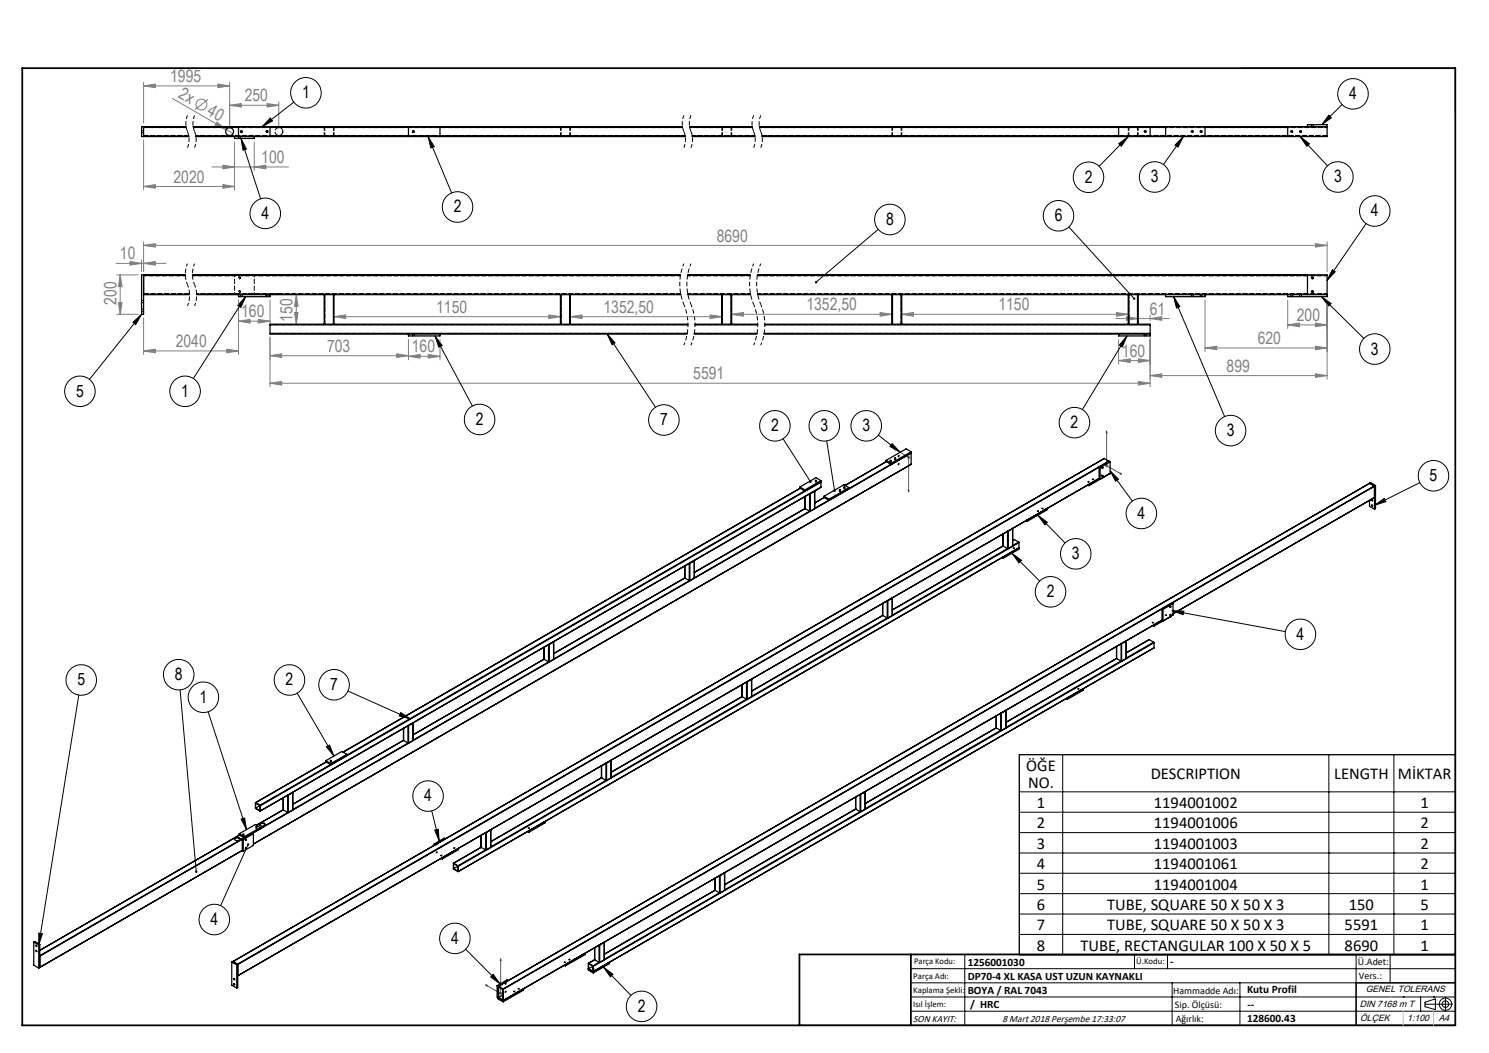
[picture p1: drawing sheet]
<svg xmlns="http://www.w3.org/2000/svg" width="420mm" height="297mm" viewBox="0 0 420 297" stroke-linecap="round" stroke-linejoin="round" font-family="sans-serif">
<g fill="none" stroke="#808080" stroke-width=".28">
<path d="M40.5 24.2l3.3-.5v1zM40.5 23.2v11.5M40.5 39.5v14.1M40.5 24.2h24.3M48.6 27.8l15.2 8.7M58.7 28l-3.7 2.9M61.2 34.5l2.6 2-3.1-1.2zM61.5 23.7l3.3 .5-3.3 .5zM63.8 36.5l1.9 1.2M64.8 23.2v12.9M64.8 29.7l3.3-.5v1zM64.8 29.7h13.8"/>
<path d="M75.4 29.2l3.2 .5-3.2 .5zM78.6 28.7v7.4M40.5 52.6l3.3-.5v1zM40.5 52.6h25.6M59.8 47.1h21.6M62.9 52.1l3.2 .5-3.2 .5zM62.9 46.6l3.2 .5-3.2 .5zM66.1 40.1v13.5M71.7 47.1l3.3-.5v1zM71.7 40.1v8M32.7 74.3h14.1M32.9 77.5h6"/>
<path d="M33.9 77.5l.5 3.4h-1zM33.9 77.5v11.1M36.7 73.8l3.2 .5-3.2 .5zM39.9 73.3v3.2M40.5 74.3l3.3-.5v1zM40.5 69.2l3.3-.5v1zM40.5 68.2v8.5M40.5 69.2h333.8M371.1 68.7l3.2 .5-3.2 .5zM374.3 68.2v8.5M32.9 88.6h6M33.4 85.4h1l-.5 3.2z"/>
<path d="M40.5 89.7v10.3M40.5 99h26.8M40.5 99l3.3-.5v1zM64 98.5l3.3 .5-3.3 .5zM67.3 90.6l3.3-.5v1zM67.3 84.7v15.3M67.3 90.6h8.9M72.8 90.1l3.4 .5-3.4 .5zM76.2 84.7v6.9M76.2 95v14.1M83.1 88.1h1l-.5 3.3zM83.6 83.1l.5 3.3h-1z"/>
<path d="M83.6 83.1v8.3M94.2 89.3l3.3-.5v1zM94.2 89.3h63.9M111.9 99.8l3.3 .5-3.3 .5zM115.2 95.8v5.7M120.8 100l3.3 .5-3.3 .5zM124.1 95.8v5.7M154.8 88.8l3.3 .5-3.3 .5zM160.9 89.3l3.3-.5v1zM160.9 89.3h42.7M200.3 88.8l3.3 .5-3.3 .5zM206.4 88.6l3.3-.4v1z"/>
<path d="M206.4 88.6h45.2M248.2 88.2l3.4 .4-3.4 .6zM254.4 88.6l3.2-.4v1zM254.4 88.6h63.8M314.7 89.8h15.1M314.9 88.2l3.3 .4-3.3 .6zM315.5 95.8v6.9M317.7 89.3l3.3 .5-3.3 .5zM324.4 88.8v1.6M324.4 89.8l3.3-.5v1zM324.4 95v14.1M339.9 98.1l3.3-.5v1z"/>
<path d="M339.9 84.7v14.4M339.9 98.1h34.4M363.2 91.6l3.3-.5v1zM363.2 84.7v7.9M363.2 91.6h11.1M371.1 91.1l3.2 .5-3.2 .5zM371.1 97.6l3.2 .5-3.2 .5zM374.3 84.7v22.2M76.2 100.3h39M76.2 108.1l3.2-.5v1zM76.2 108.1h248.2M76.2 100.3l3.2-.5v1z"/>
<path d="M115.2 100.5l3.3-.5v1zM115.2 100.5h8.9M315.5 101.7l3.3-.5v1zM315.5 101.7h8.9M321.1 101.2l3.3 .5-3.3 .5zM321.1 107.6l3.3 .5-3.3 .5zM324.4 105.9l3.3-.5v1zM324.4 105.9h49.9M371.1 105.4l3.2 .5-3.2 .5zM255.8 129h1M255.9 128.6l.7 .7M256.3 128.5v1"/>
<path d="M256.6 128.6l-.7 .7M311.6 131.3h1M311.8 131l.7 .7M312.1 130.8v1M312.5 131l-.7 .7M140.9 279.9l.7 .7M141.2 279.7v1M141.6 279.9l-.7 .7M140.7 280.2h1"/>
<circle cx="56.8" cy="29.5" r="1.53"/>
</g>
<path d="M52.9 32.5l-.5 2.1 .5 2.5M52.9 37.1l.4 2.1-.4 2.5M54.9 32.5l-.5 2.1 .5 2.5M54.9 37.1l.4 2.1-.4 2.5M192.9 32.5l-.5 2.1 .5 2.5M192.9 37.1l.5 2.1-.5 2.5M194.9 32.5l-.5 2.1 .5 2.5M194.9 37.1l.5 2.1-.5 2.5M212.6 32.5l-.5 2.1 .5 2.5M212.6 37.1l.4 2.1-.4 2.5M214.6 32.5l-.5 2.1 .5 2.5M214.6 37.1l.4 2.1-.4 2.5" fill="none" stroke="#000" stroke-width=".28" stroke-dasharray="1.3 .6" stroke-dashoffset=".2" stroke-linecap="butt"/>
<path d="M52.9 74.4l-.6 2.7 .1 1.6 .5 1.6M54.9 74.4l-.6 2.7 .1 1.6 .5 1.6M192.9 74.4a15 15 0 0 0 0 11.5M194.9 74.4a15 15 0 0 0 0 11.5M212.6 74.4a15 15 0 0 0 0 11.5M214.6 74.4a15 15 0 0 0 0 11.5M52.9 80.3l.6 2.8-.2 1.6-.4 1.6M54.9 80.3l.6 2.8-.2 1.6-.4 1.6M192.9 85.9a15 15 0 0 1 0 11.5M194.9 85.9a15 15 0 0 1 0 11.5M212.6 85.9a15 15 0 0 1 0 11.5M214.6 85.9a15 15 0 0 1 0 11.5" fill="none" stroke="#000" stroke-width=".28" stroke-dasharray="1.3 .6" stroke-dashoffset=".4" stroke-linecap="butt"/>
<g fill="none" stroke="#000" stroke-width=".28">
<path d="M350.2 19.2h60.3v12.6M67.3 38.5v.5M67.8 38.5v.5M67.8 37.2a.28 .28 0 0 1 .3-.3 .28 .28 0 0 1 .3 .3 .28 .28 0 0 1-.4 .2M68 39l1.5 3-1 .4zM68 39l5.5 17.1M75 37.2a.28 .28 0 0 1 .3-.4 .28 .28 0 0 1 .3 .3 .28 .28 0 0 1-.4 .3M76.2 33.3l.7 .8-3 1.6zM82.9 28.8l-9 6.9M116.3 37.2a.28 .28 0 0 1 .3-.4 .28 .28 0 0 1 .3 .3 .28 .28 0 0 1-.4 .3M120.8 38.5l6.6 15.9M120.8 38.5l1.7 2.8-1 .4z"/>
<path d="M318.2 38.5l-8.2 8.4M322.8 37.2a.28 .28 0 0 1 .2-.3 .28 .28 0 0 1 .3 .3 .28 .28 0 0 1-.4 .2M333.8 38.5l-5.6 7.9M333.8 38.5l-1.5 3-.9-.6zM336 37.2a.28 .28 0 0 1 .3-.4 .28 .28 0 0 1 .3 .3 .28 .28 0 0 1-.4 .3M338.5 37.2a.27 .27 0 0 1 .3-.4 .27 .27 0 0 1 .3 .3 .27 .27 0 0 1-.4 .3M364.1 37.2a.28 .28 0 0 1 .2-.4 .28 .28 0 0 1 .3 .3 .28 .28 0 0 1-.3 .3M366.6 37.2a.28 .28 0 0 1 .2-.4 .28 .28 0 0 1 .3 .3 .28 .28 0 0 1-.3 .3M366.7 38.5l7.7 8.3M366.7 38.5l2.7 2.1-.8 .7zM369.9 35.2v.5M370.5 35.2v.5"/>
<path d="M374.8 32.5l.7 .7-2.7 2zM378.6 29.5l-5.8 5.7M315.6 40.5l2.6-2-1.9 2.7zM67.3 78.5a.28 .28 0 0 1 .2-.4 .28 .28 0 0 1 .3 .4 .28 .28 0 0 1-.3 .2M247.7 64.7l-17.5 14.9M301.5 64l18.4 20.2M369.9 78.5a.28 .28 0 0 1 .3-.4 .28 .28 0 0 1 .3 .4 .28 .28 0 0 1-.4 .2M375.8 76.1l.8 .6-2.3 2.4zM385.3 63.1l-11 16M37.5 90.9l2.4-2.3-1.6 2.9zM39.9 88.6l-14.7 18.4M67.3 82.3a.28 .28 0 0 1 .2-.3 .28 .28 0 0 1 .3 .3 .28 .28 0 0 1-.3 .2"/>
<path d="M67.8 83.1v.6M68.4 83.1v.6M69.3 83.7l-1.4 3-.8-.5zM69.3 83.7l-14.8 23M75 83.1v.6M75.6 83.1v.6M116.3 94.2v.6M116.9 94.2v.6M122.7 94.8l2 2.6-.9 .5zM122.7 94.8l10.5 19.7M171.3 94.2l2.2 2.5-.9 .6zM171.3 94.2l13.6 20.7"/>
<path d="M317.9 94.8l-12.6 20.7M317.9 94.8l-1.3 3.1-.9-.6zM322.7 94.2v.6M323.3 94.2v.6M331 83.7l1.8 2.8-.9 .4zM331 83.7l14.4 33.8M336 83.1v.6M336.6 83.1v.6M338.5 83.1v.6M339.1 83.1v.6M364.1 83.1v.6M364.6 83.1v.6"/>
<path d="M366.6 83.1v.6M367.1 83.1v.6M369.9 82.3a.28 .28 0 0 1 .3-.3 .28 .28 0 0 1 .3 .3 .28 .28 0 0 1-.4 .2M372.7 83.7l12 11.8M372.7 83.7l2.8 1.9-.7 .7zM220.9 123.8l7.7 12.1M230 135.8l.4 .1-.3 .1zM233.2 124.4l2.2 14M247.8 122.7l6.1 4.9M251.6 125.1l2.3 2.5-2.9-1.7zM252.3 129.5h.4zM253.4 128.5l.2 .1-.2 .2z"/>
<path d="M253.4 130.8l.2 .1-.2 .2zM306.8 135.9l.3-.1 .1 .2zM313.1 132.8l2.4 2.3-.8 .6zM313.1 132.8l6.3 8.6M400.5 136.1l-12.8 6.4M285.4 156.1l7.9 7.8M285.4 156.1l2.7 1.9-.7 .7zM292.7 145.3l7.7 7.8M292.7 145.3l2.7 2-.7 .7zM387.7 142.5l2.8-1.9 .4 .9zM328.7 173.4l.4 .2h-.3zM330.6 172.3l32 5.8"/>
<path d="M330.6 172.3l3.3 .1-.2 1zM22.2 196l-11.3 70.5M50.8 194.6l4.6 51.3M83.8 195.5l10.4 17.8M98.1 194.9l17.7 7.9M58.7 200.8l10.8 33.2M92.1 210.6l.9-.5 1.2 3.2zM93.2 214.8l.3 .1-.3 .1zM113 201l2.8 1.8-3.2-.9zM287.5 212.9h123v56.4h-123zM299.8 212.9v56.4M374.8 212.9v56.4"/>
<path d="M393.2 212.9v56.4M68 231l1-.3 .5 3.3zM68.5 235.6l.3 .1-.3 .1zM70 238.2l-7.8 17.2M72.1 233.5h.4zM121.8 228.7l2.1 8.5M122.6 234.1l1-.2 .3 3.3zM287.5 223.3h123M287.5 229.1h123M287.5 234.8h123M287.5 240.6h123M287.5 246.3h123"/>
<path d="M287.5 252.1h123M287.5 257.8h123M10.9 263.2l1.1 .1-1.1 3.2zM131.3 267.7l9.8 9.8M139.1 274.8l2 2.7-2.7-1.9zM142.6 277.3h.2l-.2 .3zM170.2 272.8l2.7 2-.7 .7zM170.2 272.8l7.8 8M256.9 273.2h153.6M256.9 277.2h153.6M272.1 269.2v20M287.5 263.6h123"/>
<path d="M320 269.2v4M329.3 269.2v4M330.6 277.2v12M349.7 277.2v12M382.5 269.2v20M392.1 269.2v8M256.9 281.2h153.6M256.9 285.2h153.6M395.8 281.2h.1M400.7 281.2v4M402 283.2h7.7M402 282.7l2.9-1v3.1l-2.9-.9z"/>
<path d="M404.4 281.2h.1M407.7 281.3v3.8"/>
<circle cx="86.3" cy="26.2" r="4.3"/>
<circle cx="381.7" cy="26.5" r="4.3"/>
<circle cx="129.1" cy="58.4" r="4.3"/>
<circle cx="307" cy="50" r="4.3"/>
<circle cx="325.7" cy="49.9" r="4.3"/>
<circle cx="377.4" cy="49.9" r="4.3"/>
<circle cx="387.8" cy="59.5" r="4.3"/>
<circle cx="74.8" cy="60.2" r="4.3"/>
<circle cx="251" cy="61.9" r="4.3"/>
<circle cx="298.6" cy="60.9" r="4.3"/>
<circle cx="387.8" cy="98.5" r="4.3"/>
<circle cx="22.5" cy="110.4" r="4.3"/>
<circle cx="52.2" cy="110.4" r="4.3"/>
<circle cx="135.3" cy="118.3" r="4.3"/>
<circle cx="187.3" cy="118.5" r="4.3"/>
<circle cx="303.1" cy="119.2" r="4.3"/>
<circle cx="218.6" cy="120.1" r="4.3"/>
<circle cx="232.5" cy="120.1" r="4.3"/>
<circle cx="236.9" cy="138.6" r=".16"/>
<circle cx="238.2" cy="137.8" r=".16"/>
<circle cx="244.4" cy="120.1" r="4.3"/>
<circle cx="251.2" cy="130.3" r=".16"/>
<circle cx="308.3" cy="135.2" r=".16"/>
<circle cx="310.7" cy="134.1" r=".16"/>
<circle cx="310.7" cy="131.8" r=".17"/>
<circle cx="347.1" cy="121.5" r="4.3"/>
<circle cx="404.3" cy="134.2" r="4.3"/>
<circle cx="286" cy="154.6" r=".18"/>
<circle cx="292.8" cy="144.2" r=".17"/>
<circle cx="294.1" cy="143.4" r=".18"/>
<circle cx="303.4" cy="156.2" r="4.3"/>
<circle cx="321.9" cy="144.8" r="4.3"/>
<circle cx="296.3" cy="166.9" r="4.3"/>
<circle cx="325.2" cy="175.6" r=".18"/>
<circle cx="330.2" cy="173.5" r=".16"/>
<circle cx="330.2" cy="171.2" r=".16"/>
<circle cx="366.8" cy="178.9" r="4.3"/>
<circle cx="22.9" cy="191.8" r="4.3"/>
<circle cx="50.4" cy="190.3" r="4.3"/>
<circle cx="57.4" cy="196.7" r="4.3"/>
<circle cx="81.7" cy="191.8" r="4.3"/>
<circle cx="94.2" cy="193.1" r="4.3"/>
<circle cx="304.2" cy="194.3" r=".18"/>
<circle cx="69.3" cy="236.8" r=".16"/>
<circle cx="69.3" cy="239.1" r=".16"/>
<circle cx="120.8" cy="224.5" r="4.3"/>
<circle cx="123.2" cy="238.1" r=".17"/>
<circle cx="128.2" cy="239.2" r=".16"/>
<circle cx="149.2" cy="233.6" r=".18"/>
<circle cx="60.4" cy="259.4" r="4.3"/>
<circle cx="123.2" cy="240.4" r=".17"/>
<circle cx="124.5" cy="241.3" r=".18"/>
<circle cx="128.3" cy="264.7" r="4.3"/>
<circle cx="142.6" cy="279.7" r=".16"/>
<circle cx="145" cy="279.6" r=".16"/>
<circle cx="146.3" cy="278.9" r=".16"/>
<circle cx="159.3" cy="271.4" r=".16"/>
<circle cx="160.6" cy="270.6" r=".16"/>
<circle cx="167.3" cy="273.3" r=".18"/>
<circle cx="181" cy="283.8" r="4.3"/>
<circle cx="407.7" cy="283.2" r=".93"/>
<circle cx="407.7" cy="283.2" r="1.74"/>
</g>
<path d="M252.1 126.5l.4 .1v.3zM252.1 126.5l4.2 2.5v9.7M256.2 138.2l.2 .1-.1 .4zM312.1 121.6l.1 .5-.2-.1zM312.1 121.6v9.7l4.3 2.5M315.9 133.4l.5 .4-.5-.1zM137 277.8l.4 .1v.2zM141.2 270.4v9.8l-4.2-2.4M141.2 270.4l.1 .6-.2-.1z" fill="none" stroke="#00f" stroke-width=".28"/>
<path d="M410.5 277.2h-28v12M225.5 289.2h185" fill="none" stroke="#000" stroke-width=".35"/>
<path d="M6.3 19.2h404.2v270h-404.2zM256.9 269.2v20M410.5 269.2h-185v20" fill="none" stroke="#000" stroke-width=".5"/>
<path d="M392.1 281.2h.1M395.8 285.2v4M404.4 285.2v4" fill="none" stroke="#c0c0c0" stroke-width=".28"/>
<path d="M315.9 133.4l.5 .4-.5-.1zM312.1 121.6l.1 .5-.2-.1zM420 31.1v.6zM420 37v.2zM137 277.8l.4 .3v-.2zM141.2 270.4l-.1 .5 .2 .1zM252.1 126.5l.4 .1v.3zM256.2 138.2l.2 .1-.1 .4z" fill="#00f"/>
<g fill="#808080">
<path d="M61.2 34.5l2.6 2-3.1-1.2z"/>
<path d="M72.8 90.1l3.4 .5-3.4 .5zM67.3 90.6l3.3-.5v1zM321.1 101.2l3.3 .5-3.3 .5zM315.5 101.7l3.3-.5v1zM371.1 105.4l3.2 .5-3.2 .5zM324.4 105.9l3.3-.5v1zM314.9 88.2l3.3 .4-3.3 .6zM254.4 88.6l3.2-.4v1zM248.2 88.2l3.4 .4-3.4 .6zM206.4 88.6l3.3-.4v1zM200.3 88.8l3.3 .5-3.3 .5zM160.9 89.3l3.3-.5v1zM154.8 88.8l3.3 .5-3.3 .5zM94.2 89.3l3.3-.5v1zM120.8 100l3.3 .5-3.3 .5zM115.2 100.5l3.3-.5v1zM371.1 91.1l3.2 .5-3.2 .5zM363.2 91.6l3.3-.5v1zM371.1 97.6l3.2 .5-3.2 .5zM339.9 98.1l3.3-.5v1zM62.9 52.1l3.2 .5-3.2 .5zM40.5 52.6l3.3-.5v1zM61.5 23.7l3.3 .5-3.3 .5zM40.5 24.2l3.3-.5v1z"/>
<path d="M317.7 89.3l3.3 .5-3.3 .5zM324.4 89.8l3.3-.5v1zM76.2 100.3l3.2-.5v1zM111.9 99.8l3.3 .5-3.3 .5zM36.7 73.8l3.2 .5-3.2 .5zM40.5 74.3l3.3-.5v1zM40.5 99l3.3-.5v1zM64 98.5l3.3 .5-3.3 .5zM62.9 46.6l3.2 .5-3.2 .5zM71.7 47.1l3.3-.5v1z"/>
<path d="M40.5 69.2l3.3-.5v1zM371.1 68.7l3.2 .5-3.2 .5z"/>
<path d="M76.2 108.1l3.2-.5v1zM321.1 107.6l3.3 .5-3.3 .5z"/>
<path d="M83.1 88.1h1l-.5 3.3zM83.6 83.1l.5 3.3h-1z"/>
<path d="M33.9 77.5l.5 3.4h-1zM33.4 85.4h1l-.5 3.2z"/>
<path d="M64.8 29.7l3.3-.5v1zM75.4 29.2l3.2 .5-3.2 .5z"/>
</g>
<g fill="#000">
<path d="M315.6 40.5l2.6-2-1.9 2.7zM333.8 38.5l-1.5 3-.9-.6zM366.7 38.5l2.7 2.1-.8 .7zM374.8 32.5l.7 .7-2.7 2zM120.8 38.5l1.7 2.8-1 .4zM76.2 33.3l.7 .8-3 1.6zM68 39l1.5 3-1 .4z"/>
<path d="M37.5 90.9l2.4-2.3-1.6 2.9zM69.3 83.7l-1.4 3-.8-.5zM122.7 94.8l2 2.6-.9 .5zM171.3 94.2l2.2 2.5-.9 .6zM229.9 79.4v.4l.3-.2-.3 .2a.35 .35 0 0 0 .5 0 .35 .35 0 0 0 0-.5 .35 .35 0 0 0-.5 .1zM319.7 84v.5h.4l-.2-.3 .2 .3 .1-.5zM317.9 94.8l-1.3 3.1-.9-.6zM331 83.7l1.8 2.8-.9 .4zM375.8 76.1l.8 .6-2.3 2.4zM372.7 83.7l2.8 1.9-.7 .7zM122.6 234.1l1-.2 .3 3.3zM313.1 132.8l2.4 2.3-.8 .6zM292.7 145.3l2.7 2-.7 .7zM285.4 156.1l2.7 1.9-.7 .7zM330.6 172.3l3.3 .1-.2 1zM387.7 142.5l2.8-1.9 .4 .9zM139.1 274.8l2 2.7-2.7-1.9zM170.2 272.8l2.7 2-.7 .7zM68 231l1-.3 .5 3.3zM92.1 210.6l.9-.5 1.2 3.2zM113 201l2.8 1.8-3.2-.9zM69.7 238a.35 .35 0 0 0 .1 .5 .35 .35 0 0 0 .5-.1 .35 .35 0 0 0-.2-.5l-.1 .3 .1-.3zM55.1 245.7l-.1 .3 .4 .2v-.3v.3a.34 .34 0 0 0 .2-.5 .34 .34 0 0 0-.5 0zM10.9 263.2l1.1 .1-1.1 3.2zM228.3 135.7l.1 .4 .4 .1-.2-.3 .2 .2v-.5zM235.2 138.2l-.1 .5 .3 .1v-.4v.4l.2-.1 .1-.4zM251.6 125.1l2.3 2.5-2.9-1.7z"/>
</g>
<g fill="none" stroke="#000" stroke-width=".35">
<path d="M40.5 35.7v2.8M40.5 38.4h12.7M40.5 35.8h12M52.5 35.7h-12.6v2.8h13.4M54.5 35.7h138M54.5 35.8h12.8M55.2 38.5h138.1M55.2 38.4h12.1M66.1 38.5v.5h5.6v-.5M67.3 35.7v2.8M76.2 38.3v.2M76.2 35.7v.2"/>
<path d="M76.2 35.9v2.4M76.2 38.3h39M76.2 35.9h39M115.2 35.7v2.8M124.1 35.7v2.8M124.1 38.3h69.2M124.1 35.9h68.4M194.5 35.7h17.7M194.5 35.9h17.7M195.2 38.3h17.7M195.3 38.5h17.6M214.2 35.7h160.1"/>
<path d="M214.2 35.9h101.3M214.9 38.3h100.6M315.5 35.7v2.8M324.4 35.7v2.8M324.4 38.4h4.4M324.4 35.8h4.4M328.8 35.7v2.8M339.9 35.7v2.8M339.9 38.4h23.3M339.9 35.8h23.3M363.2 35.7v2.8M368.8 35.7v-.5h5.5v3.3h-159.4"/>
<path d="M40.5 77.5v11.1h-.6v-11.1h12.4M40.5 77.6h11.8M54.3 77.5h137.6M54.3 77.6h137.6M193.9 77.6h17.7M194 77.5h17.6M213.6 77.6h155.2M213.6 77.5h160.7v6.2h-11.1v-.6M368.8 77.5v5.6M40.5 83.1h12.9M40.5 83h12.9M55.5 83.1h35.9"/>
<path d="M55.5 83h136.5M67.3 83.1v.6h8.9v-.6M76.2 94v.2h117.6M76.2 94h117.7M76.2 91.6h117.8M76.2 91.6v2.4M91.4 91.4h-15.2v.2M91.4 91.4h.2M91.4 83.1h.2M91.4 83.1v8.3M91.6 83.1h2.5M91.6 91.4h2.5"/>
<path d="M91.6 83.1v8.3M94.1 83.1h.1M94.1 91.4h.1M94.1 83.1v8.3M94.2 83.1h63.9M94.2 91.4h63.9M94.2 83.1v8.3M115.2 94.2v.6h8.9v-.6M158.1 91.4h.2M158.1 83.1v8.3M158.1 83.1h.2M158.3 83.1h2.4"/>
<path d="M158.3 91.4h2.4M158.3 83.1v8.3M160.7 83.1h.2M160.7 91.4h.2M160.7 83.1v8.3M160.9 83.1h31.1M160.9 91.4h33.1M160.9 83.1v8.3M194 83h17.7M194 83.1h9.8M195.8 94.2h17.7M195.8 94h17.7"/>
<path d="M196 91.6h17.7M196 91.4h7.6M203.6 91.4h.2M203.6 83.1v8.3M203.8 83.1h2.4M203.8 91.4h2.4M203.8 83.1v8.3M206.2 83.1h.2M206.2 91.4h.2M206.2 83.1v8.3M206.4 83.1h5.3M206.4 91.4h7.3"/>
<path d="M206.4 83.1v8.3M213.7 83h155.1M213.7 83.1h37.9M215.5 94.2h108.9M215.5 94h108.9M215.7 91.6h108.7M215.7 91.4h35.9M251.6 91.4h.1M251.6 83.1h.1M251.6 83.1v8.3M251.7 83.1h2.5M251.7 91.4h2.5"/>
<path d="M251.7 83.1v8.3M254.2 91.4h.2M254.2 83.1h.2M254.2 83.1v8.3M254.4 83.1h63.8M254.4 91.4h63.8M254.4 83.1v8.3M315.5 94.2v.6h8.9v-.6M318.2 83.1h.2M318.2 91.4h.2M318.2 83.1v8.3M318.4 83.1h2.5"/>
<path d="M318.4 91.4h2.5M318.4 83.1v8.3M320.9 83.1h.1M320.9 91.4h.1M320.9 83.1v8.3M321 83.1h53.3M321 91.4h3.4v.2M321 83.1v8.3M324.4 94v.2M324.4 91.6v2.4M328.8 83.1v.6h11.1v-.6M225.6 137.4v.3"/>
<path d="M225.6 137.4l1.4 .8M225.6 137.7l1.4 .8M225.7 137.7l-128.9 74.4M225.7 137.7l-128.9 74.5M227 138.5l-129.1 74.5M227 138.2v.3M228.4 139.3v4.9M228.5 139.3h-.1M228.5 139.3v4.9M229.8 138.6v4.9M229.8 138.6l-1.3 .7M230 135.5l.3 .1z"/>
<path d="M231.6 135.9v.1M231.6 137.4l-158.2 91.4M231.6 136l-158.2 91.3M231.6 137.4l-158.2 91.3M231.6 135.6v.3M231.6 136v1.4M231.6 135.6l-1.4-.9-4.6 2.7M231.6 135.6l-4.6 2.6M231.6 135.9l-4.6 2.6M232.4 140v.3M232.4 140l1.4 .8M236.8 138.1l.3 .1-.3 .1z"/>
<path d="M239.5 137.5l-5.7 3.3M239.5 137.5v.4l-5.7 3.2M239.5 137.5l-1.4-.8-5.7 3.3M249.9 129.9l1.5 .8M249.9 129.9v.3l1.5 .8M250 130.2l-11.6 6.7M251.3 131l-11.8 6.8M251.4 130.7v.3M257 127.7v.1M257 130.9v.1M257 130.9l-185.5 107.2M257 127.4v.3"/>
<path d="M257 127.8v3.1M257 127.4l-5.6 3.3M257 127.4l-1.4-.8-5.7 3.3M257 127.7l-5.6 3.3M257 127.8l-185.8 107.3M306.9 136.8l.3 .2M307.2 136.6h.1M307.2 136.6v.4M310 134.9l-242.9 140.3M310 135l-2.8 1.6M310 131.8l.3 .1M310 135l.3 .2"/>
<path d="M310 131.8v3.2M310 131.8l-242.9 140.3M310.3 131.9v3.3M311.5 129.3l-245.8 141.9M311.5 129.3l1.3 .8M312.8 130.1h.1M312.8 130.1l-245.8 141.9-1.3-.8M312.8 133.7h.1M312.8 133.7l-5.6 3.3M312.8 130.1l.3 .2M312.8 130.1l-2.8 1.7M313.1 130.3v3.2l-2.8 1.7"/>
<path d="M313.1 130.3l-2.8 1.6M386.3 136.3l1.4 .8M386.3 136.3l.3-.2 1.4 .8M386.3 136.3h.1M386.4 136.3l-245.9 141.9M386.4 136.3l1.3 .8M387.7 137.1l-59.9 34.6M387.7 137.1l-245.8 141.8M387.7 137.1v6.5M388 136.9l-.3 .2M388 136.9v6.6l-.3 .1M193.2 159.6v3.5"/>
<path d="M194.4 158.9v4.9M194.5 158.9h.1M194.6 158.9v4.9M195.8 158.1v5M195.8 158.1l-1.2 .8M227.1 143.4v.1M227.1 143.4l-31.2 18M227.1 140v3.4M227.1 143.4l-31.2 18.1M227.1 143.5l1.3 .7M227.1 140v3.5M228.4 144.2h.1"/>
<path d="M228.4 144.2l-32.5 18.8M229.8 143.5l-1.3 .7M232.4 140.3l1.4 .8M232.4 140.3l-2.6 1.5M233.8 141.1l-4 2.3M233.8 140.8v.3M282.6 157.3l.3 .2M282.9 157.2h.1M282.9 157.2v.3M282.9 150.6l.1 3.4M282.9 154l-31.2 18M283 154l1.2 .7"/>
<path d="M283 154l-31.3 18M283 150.6v3.4M284.2 154.7h.2M284.2 154.7l-32.5 18.8M284.2 149.9v4.8M284.4 149.8l-.1 .1M284.4 149.8v4.9M285.6 149.1v4.9M285.6 149.1l-1.2 .7M285.6 154l-1.2 .7M286.1 152.2l-.5 .2M286.1 152.2l1.2 .7"/>
<path d="M287.3 152.9l.1 .2M287.3 152.9l-1.7 1M287.4 154.5v.1M287.4 154.5h.1M287.4 154.5l-158.1 91.3M287.4 153.1l-158.2 91.1M287.4 153.1v1.4M287.4 154.6v.3l-4.5 2.6M287.4 154.6l-4.5 2.6M289.3 146.9l.4 .2M289.6 146.8h.1M289.7 146.8v.3"/>
<path d="M295.3 143.5h.1M295.3 143.5l-5.6 3.3M295.3 143.5v.3l-5.6 3.3M386.3 141.1v1.7l1.4 .8M387.7 140.3h.1M387.7 140.3l-56.8 32.8M193.1 163h.1M193.1 163l-36.9 21.3M193.2 163.1l1.2 .7M194.4 163.8h.2M194.5 163.8l-38.3 22.1M195.8 163.1l-1.2 .7"/>
<path d="M249 170.2v3.4M249 173.6l-37 21.3M249 173.6l1.3 .7M250.3 174.3h.1M250.3 174.3l-38.3 22.1M250.3 169.5v4.8M250.4 169.4h-.1M250.4 169.4v4.9M251.7 168.7l-1.3 .7M251.7 173.6l-1.3 .7M251.7 168.6v.1M251.7 173.5v.1"/>
<path d="M251.7 168.7v4.9M325.2 176.4l.3 .2M325.5 176.3h.1M325.5 176.3v.3M327.8 174.9l-185.9 107.3M327.8 175l-2.3 1.3M327.8 171.7l.2 .2M327.8 171.8l-185.9 107.2M327.8 175l.2 .2M327.8 171.7v3.3M328 171.9v3.3M330 174h.1"/>
<path d="M330 174l-4.5 2.6M330.1 173.3l.2 .1-.2 .2zM330.6 170.1l.3 .1M330.9 170.2l-2.9 1.7M330.9 170.2v3.3l-2.9 1.7M153.5 185.9h.1M153.5 185.9l-37 21.4 37-21.4M153.5 182.6v3.3M153.5 185.9l1.2 .8M153.5 182.5v3.4M154.7 186.7h.2M154.7 181.8v4.9"/>
<path d="M154.8 186.7l-38.3 22.1M154.8 181.8h.1M154.9 181.8v4.9M156.1 181l-1.2 .8M156.1 181v4.9M156.1 185.9l-1.2 .8M156.2 181h-.1M156.2 185.9h-.1M156.2 181v4.9M209.3 196.5h.1M209.3 196.5l-36.9 21.3 36.9-21.3M209.3 193.1v3.4"/>
<path d="M209.3 196.5l1.3 .7M210.6 197.2h.1M210.6 197.2l-38.2 22.1M210.6 192.4v4.8M210.6 192.3h.1M210.7 192.3v4.9M212 191.6v4.9M212 191.6l-1.3 .7M212 196.5l-1.3 .7M300.7 197l.4 .2M301 196.9h.1M301.1 196.9v.3"/>
<path d="M305.6 194.3h.1M305.6 194.3v.3l-4.5 2.6M305.6 194.3l-4.5 2.6M315 185.7l-31.3 18M315 182.3v3.4M315 185.7l1.2 .7M315 185.7l-31.3 18.1M316.2 186.4h.2M316.2 186.4l-32.5 18.8M316.2 181.6v4.8M316.4 181.5l-.1 .1M316.4 181.5v4.9"/>
<path d="M317.6 180.8v4.9M317.6 180.8l-1.2 .7M317.6 185.7l-1.2 .7M324.2 180.4l-6.5 3.7M324.2 180.4l1.2 .7M324.2 180.4l-6.5 3.8M325.4 181.1l.1 .2M325.4 181.1l-7.7 4.5M325.5 182.7v.1M325.5 182.7l-158.2 91.4M325.5 181.3v1.4M325.5 181.3l-158.1 91.3"/>
<path d="M91.9 214.6l1.4 .8M91.9 214.6v.3l1.4 .8v-.3M92 214.9l-20 11.5M92 214.9l-19.9 11.5M93.2 215.6l-19.9 11.5M97.9 212.8l-1.5-.9-4.5 2.7M97.9 212.8l-4.6 2.6M97.9 212.8v.3M113.8 208.8l-31.2 18.1M113.8 205.4v3.4M113.8 208.8l1.3 .8M115.1 209.6h.2"/>
<path d="M115.1 209.6l-32.5 18.7M115.3 204.7l-.2 4.9M115.3 204.7v4.9M116.5 208.8l-1.2 .8M116.5 203.9l-1.2 .8M116.5 203.9v4.9M169.7 219.4h.1M169.7 219.4l-31.3 18M169.7 216v3.4M169.7 219.4l1.2 .7M170.9 215.3v4.8M171 215.2h.1"/>
<path d="M171.1 215.2l1.3-.7-.1 4.9M171.1 215.2v4.9M172.3 219.4l-1.2 .7M172.4 219.4h.1M281 201.9v3.4M281 205.3l1.3 .7M282.3 206h.1M282.3 206l-38.2 22.1M282.3 201.2v4.8M282.3 201.2h.1M282.4 201.2v4.8M283.7 200.4l-1.3 .8"/>
<path d="M283.7 200.4v4.9M283.7 205.3l-1.3 .7M283.7 200.3v.1M66.1 236.7a1.07 1.07 0 0 1 1.6 0M66.2 236.4a.77 .77 0 0 1 .9-.3 .77 .77 0 0 1 .5 .8 .79 .79 0 0 1-.8 .3 .79 .79 0 0 1-.6-.8zM67.5 235.2v.3l1.4 .8M67.5 235.2l1.4 .8M68.3 239.9l-57.1 33M68.3 236.6l.3 .2M68.3 236.6v3.3l.3 .2M68.3 236.7l-57.1 33M68.6 236.8v3.3"/>
<path d="M68.9 236.3l-57.7 33.3M68.9 236v.3M71.2 235l-2.9 1.6M71.2 235l.3 .2M71.5 235.2l-2.9 1.6M71.5 235.2v3.2l-2.9 1.7M72 226.4v1.6l1.4 .7M72.1 226.4h-.1M72.1 226.4l1.2 .7M73.2 232.7a1 1 0 0 1 1.6 0M73.3 232.3a.77 .77 0 0 1 .9-.2 .77 .77 0 0 1 .5 .7 .85 .85 0 0 1-.8 .2 .85 .85 0 0 1-.7-.6zM73.3 227.1l.1 .2"/>
<path d="M73.3 227.2l-1.2-.7v1.4M73.3 227.2v1.5l-1.2-.8M73.3 227.2l-1.2 .7M73.4 233.4l-1.4-.9-4.5 2.7M73.4 233.4l-4.5 2.6M73.4 227.3v1.4M73.4 233.4v.3M79.9 225v3.5M79.9 228.5l-7.5 4.3M79.9 228.5l1.2 .7M81.1 229.2h.2M81.2 229.2l-12.3 7.1"/>
<path d="M81.3 224.3l-.2 4.9M81.3 224.3v4.9M82.5 223.6l-1.2 .7M82.5 228.5l-1.2 .7M82.6 223.5l-.1 .1M82.6 228.4l-.1 .1M82.6 223.5l-.1 5M122.5 238.1l.3 .1M122.5 238.1v.3M122.8 238.2h.1M125.6 236.6l-2.8 1.6M125.6 236.6h.1"/>
<path d="M125.6 236.6l-.3-.2-2.8 1.7M129.3 239.3v.1M129.3 239.4v.3l-4.6 2.6M129.3 239.4l-4.6 2.6M135.7 235.6v3.4M135.7 239l-7.8 4.5M135.7 239l1.3 .7M135.7 239l-7.7 4.5M137 239.7h.2M137 234.9v4.8M137.2 234.8h-.1M137.2 234.8l1.2-.8v5"/>
<path d="M137.2 234.8v4.9M138.4 239l-1.2 .7M138.4 238.9v.1M148.8 234.5l.4 .2M149.1 234.4h.1M149.2 234.4v.3M153.6 231.8l.1 .3-4.5 2.6M170.9 220.1h.2M241.3 228.2h.1M241.3 228.2l-36.9 21.3M241.3 224.8v3.4M241.4 228.2l1.2 .7"/>
<path d="M241.4 228.2l-37 21.4M241.4 224.8v3.4M242.6 228.9h.2M242.6 228.9l-38.2 22.1M242.6 224.1v4.8M242.7 224h.1M242.8 224v4.9M244 223.3v4.9M244 223.3l-1.2 .7M244 228.2l-1.2 .7M244.1 226.6l36.9-21.3zM124.4 242.1l.3 .2"/>
<path d="M124.7 241.9v.1M124.7 242v.3M127.9 243.5v1.6l1.4 .7M128 243.5h-.1M128 243.5l1.2 .7M129.2 244.2l.1 1.6M129.2 244.3v1.4l-1.2-.7M129.2 244.3l-1.2-.7v1.4M129.2 244.3l-1.2 .7M201.6 251.1h.1M201.6 251.1l-31.1 18M201.6 247.7l.1 3.4"/>
<path d="M201.7 251.1l1.3 .7M201.7 251.1l-31.2 18.1M203 251.8h.1M203 247v4.8M203 246.9h.1M203.1 246.9v4.9M204.4 246.2v4.9M204.4 246.2l-1.3 .7M204.4 251.1l-1.3 .7M9.5 265.7v6.5l1.4 .8M9.5 265.7l1.4 .8M9.5 265.7l.3-.2 1.4 .9"/>
<path d="M10.1 266.6l.3 .3zM10.9 266.5v6.5M11.2 268l56.3-32.5-56.3 32.6M11.2 266.4v6.5M11.2 266.4l-.3 .1M11.2 272.9l-.3 .1M65.4 271.4l1.4 .8M65.4 271.4v6.5l1.4 .8M65.4 271.4l.3-.2 1.4 .8M66.8 272.2v6.5M67.1 272v6.5l-.3 .2M67.1 272l-.3 .2"/>
<path d="M140.2 278l.3 .2M140.2 278v3.3l.3 .1M140.5 278.2l1.4 .7M140.5 278.2v3.6l1.4 .8M140.7 278.4l1.1 .7v2.9l-1.1-.7zM141.9 278.9v.1M141.9 279v3.2M143.3 276.5l-.2-.1-2.9 1.6M143.3 276.5l-2.8 1.7M143.3 276.5v.1M147.6 279h.1M147.6 279l-5.7 3.3"/>
<path d="M147.6 279v.3l-5.7 3.3M159.1 272.3l.4 .1M159.4 272.1h.1M159.5 272.1v.3M165.1 268.8h.1M165.1 268.8l-5.6 3.3M165.1 268.8v.4l-5.6 3.2M165.9 273.3v.3l1.5 .8M165.9 273.3l1.5 .8M166 273.3h-.1M166 271.7l-.1 1.6 1.4 .8 .1-1.5M166 271.7l1.3 .7"/>
<path d="M167.3 272.4l.1 .2M167.3 272.5v1.5l-1.3-.8M167.3 272.5l-1.3-.7v1.4M167.3 272.5l-1.3 .7M167.4 274.1v.3M167.7 267.3v3.4M167.7 270.7l-1.7 1M167.7 270.7l1.3 .7M169 271.4h.2M169 271.4l-1.7 1M169 266.6v4.8M169.2 266.5l-.1 .1"/>
<path d="M169.2 266.5l1.3-.8-.1 5M169.2 266.5v4.9M170.4 270.7l-1.2 .7M170.5 270.6l-.1 .1M171.8 271.5h.1M171.9 271.5l-4.5 2.6M171.9 271.5v.3l-4.5 2.6M140.5 281.4l1.4 .8M140.5 281.4l1.4 .9M140.5 281.4h.1M141.8 280.7l-1.1 .6M141.9 282.3v.3"/>
<circle cx="64.8" cy="37.1" r="1.11"/>
<circle cx="68.1" cy="37.1" r=".24"/>
<circle cx="75.3" cy="37.1" r=".25"/>
<circle cx="116.6" cy="37.1" r=".24"/>
<circle cx="323" cy="37.1" r=".23"/>
<circle cx="336.3" cy="37.1" r=".24"/>
<circle cx="338.8" cy="37.1" r=".24"/>
<circle cx="364.3" cy="37.1" r=".24"/>
<circle cx="366.8" cy="37.1" r=".24"/>
<circle cx="370.2" cy="78.4" r=".24"/>
<circle cx="370.2" cy="82.3" r=".24"/>
<circle cx="238.2" cy="137.5" r=".16"/>
<circle cx="251.2" cy="130" r=".14"/>
<circle cx="252.5" cy="129.2" r=".15"/>
<circle cx="311" cy="132" r=".14"/>
<circle cx="311" cy="134.3" r=".15"/>
<circle cx="387" cy="142.5" r=".18"/>
<circle cx="387" cy="141.1" r=".18"/>
<circle cx="330.1" cy="171.1" r=".14"/>
<circle cx="93.3" cy="214.6" r=".15"/>
<circle cx="68.6" cy="235.4" r=".15"/>
<circle cx="69.4" cy="236.9" r=".13"/>
<circle cx="69.4" cy="239.2" r=".13"/>
<circle cx="72.3" cy="233.2" r=".15"/>
<circle cx="10.2" cy="268.2" r=".18"/>
<circle cx="66" cy="276.2" r=".19"/>
<circle cx="66" cy="277.7" r=".19"/>
</g>
<g fill="none" stroke="#000" stroke-width=".28" stroke-dasharray="1.3 .6" stroke-dashoffset=".3">
<path d="M40.5 36h12M54.5 36h10.3M213.6 77.8h160.8M213.6 77.6h160.8M91.6 91.4v-8.3M94.1 91.4v-8.3M158.3 91.4v-8.3M160.7 91.4v-8.3M203.8 91.4v-8.3M206.2 91.4v-8.3M213.7 82.8h160.7M213.7 83h160.7"/>
<path d="M251.8 91.4v-8.3M254.2 91.4v-8.3M318.4 91.4v-8.3M320.9 91.4v-8.3"/>
</g>
<path d="M55.2 38.2h9.6M76.2 35.9h116.3M214.2 35.8h160.2M214.2 36h160.2M215.7 91.6h108.7" fill="none" stroke="#000" stroke-width=".28" stroke-dasharray="1.3 .6" stroke-dashoffset=".6"/>
<path d="M67.3 38.4h126M78.7 38.2h114.5M40.5 77.8h11.8M40.5 77.6h11.8M215.5 94h108.9" fill="none" stroke="#000" stroke-width=".28" stroke-dasharray="1.3 .6" stroke-dashoffset=".5"/>
<g fill="none" stroke="#000" stroke-width=".28" stroke-dasharray="1.3 .6">
<path d="M40 37.4h.5M40.5 38.2h12.7M40.5 38.4h12.8M40.5 36.8h-.5M67.3 38.5v.5M67.8 39v-.5M79.8 37.2a1.11 1.11 0 0 0-1.5-1.1 1.11 1.11 0 0 0-.4 1.8 1.11 1.11 0 0 0 1.8-.5l.1-.2M91.4 38.3l.2 .2M91.6 35.7l-.2 .2M94.1 38.5l.1-.2M94.2 35.9l-.1-.2M115.2 38.3h8.9"/>
<path d="M115.2 35.9h8.9M158.1 38.3l.2 .2M158.3 35.7l-.2 .2M160.7 38.5l.2-.2M160.9 35.9l-.2-.2M203.6 38.3l.2 .2M203.8 35.7l-.2 .2M206.2 38.5l.2-.2M206.4 35.9l-.2-.2M214.9 38.2h159.5M215 38.4h159.4M251.6 38.3l.2 .2"/>
<path d="M251.8 35.7l-.2 .2M254.2 38.5l.2-.2M254.4 35.9l-.2-.2M315.5 38.3h8.9M315.5 35.9h8.9M318.3 38.3l.1 .2M318.4 35.7l-.1 .2M320.9 38.5l.1-.2M321 35.9l-.1-.2M370 35.2v.5M370.4 35.7v-.5M40 85.3h.5"/>
<path d="M40 87.8h.5M40.5 84.7h-.5M40.5 87.2h-.5M55.5 83h136.5M63.7 82.8v.3M65.9 83.1v-.3M67.9 83.1v.5M68.3 83.6v-.5M75.1 83.1v.5M75.6 83.6v-.5M77.6 82.8v.3M79.8 83.1v-.3"/>
<path d="M116.4 94.2v.6M116.8 94.8v-.6M322.8 94.2v.6M323.3 94.8v-.6M336.1 83.1v.5M336.5 83.6v-.5M338.6 83.1v.5M339 83.6v-.5M364.1 83.1v.5M364.6 83.6v-.5M366.6 83.1v.5M367.1 83.6v-.5"/>
</g>
<path d="M66.2 77.5v5.6M67.8 78.4a.24 .24 0 0 0-.3-.3 .24 .24 0 0 0-.1 .4 .24 .24 0 0 0 .4 0v-.1M368.8 77.6h5.6M55.5 82.8h9.3M67.8 82.3a.24 .24 0 0 0-.3-.3 .24 .24 0 0 0-.1 .4 .24 .24 0 0 0 .4 0v-.1M71.7 83.1v-5.6M368.8 83h5.6" fill="none" stroke="#000" stroke-width=".28" stroke-dasharray="1.3 .6" stroke-dashoffset=".7"/>
<g fill="none" stroke="#000" stroke-width=".28" stroke-dasharray="1.3 .6" stroke-dashoffset=".4">
<path d="M40.5 35.8h12M64.8 36h13.9M64.8 38.2h13.9M91.4 35.9v2.4M91.6 35.9v2.4M94.1 38.3v-2.4M94.2 38.3v-2.4M158.1 35.9v2.4M158.3 35.9v2.4M160.7 38.3v-2.4M160.9 38.3v-2.4M194.5 35.8h17.7"/>
<path d="M194.5 35.9h17.7M194.6 36h17.6M195.2 38.2h17.7M195.3 38.3h17.6M195.3 38.4h17.7M203.6 35.9v2.4M203.8 35.9v2.4M206.2 38.3v-2.4M206.4 38.3v-2.4M251.6 35.9v2.4M251.8 35.9v2.4M254.2 38.3v-2.4"/>
<path d="M254.4 38.3v-2.4M318.3 35.9v2.4M318.4 35.9v2.4M320.9 38.3v-2.4M321 38.3v-2.4M54.3 77.6h137.7M54.3 77.8h137.6M193.9 77.8h17.7M194 77.6h17.6M64.8 82.8h13.9M194 82.8h17.7M194 83h17.7"/>
<path d="M195.9 94h17.6M196 91.6h17.7"/>
</g>
<path d="M54.5 35.8h138M55.3 38.4h138M76.2 38.3h117.1M214.9 38.3h109.5M215 38.4h109.4M78.7 82.8h113.3" fill="none" stroke="#000" stroke-width=".28" stroke-dasharray="1.3 .6" stroke-dashoffset=".2"/>
<path d="M76.2 91.6h117.8" fill="none" stroke="#000" stroke-width=".28" stroke-dasharray="1.3 .6" stroke-dashoffset=".8"/>
<path d="M67.3 35.8h125.2M78.7 36h113.9M40.5 82.8h13M40.5 83h13M76.2 94h117.7" fill="none" stroke="#000" stroke-width=".28" stroke-dasharray="1.3 .6" stroke-dashoffset="-.1"/>
<path d="M214.2 35.8h110.2M214.2 35.9h110.2M328.8 38.4h11.1M328.8 35.8h11.1M363.3 38.4h11.1M363.3 35.8h11.1" fill="none" stroke="#000" stroke-width=".28" stroke-dasharray="1.3 .6" stroke-dashoffset="-.2"/>
<g font-size="4.8" fill="#808080">
<text x="48" y="23.1">1995</text>
<text x="50.1" y="27.5" transform="rotate(30 50.1 27.5)">2x</text>
<text x="69" y="28.6">250</text>
<text x="58.2" y="32.1" transform="rotate(30 58.2 32.1)">40</text>
<text x="73.7" y="46">100</text>
<text x="48.9" y="51.5">2020</text>
<text x="202.2" y="68.1">8690</text>
<text x="33.8" y="73.2">10</text>
<text x="32.8" y="86" transform="rotate(-90 32.8 86)">200</text>
<text x="68" y="89.5">160</text>
<text x="123" y="88.2">1150</text>
<text x="170.2" y="88.2">1352,50</text>
<text x="227.5" y="87.6">1352,50</text>
<text x="281.6" y="87.6">1150</text>
<text x="324.3" y="88.7">61</text>
<text x="82.5" y="90.8" transform="rotate(-90 82.5 90.8)">150</text>
<text x="365.8" y="90.5">200</text>
<text x="49.6" y="97.9">2040</text>
<text x="92.3" y="99.2">703</text>
<text x="116.2" y="99.4">160</text>
<text x="316.5" y="100.6">160</text>
<text x="354.8" y="97">620</text>
<text x="195.6" y="107">5591</text>
<text x="346" y="104.8">899</text>
</g>
<g font-size="4.8">
<text x="85.2" y="27.7">1</text>
<text x="380.6" y="28">4</text>
<text x="306" y="51.5">2</text>
<text x="324.6" y="51.4">3</text>
<text x="376.3" y="51.4">3</text>
<text x="128" y="59.9">2</text>
<text x="73.7" y="61.7">4</text>
<text x="249.9" y="63.4">8</text>
<text x="297.5" y="62.4">6</text>
<text x="386.7" y="61">4</text>
<text x="386.7" y="100">3</text>
<text x="21.5" y="111.9">5</text>
<text x="51.1" y="111.9">1</text>
<text x="134.2" y="119.8">2</text>
<text x="186.2" y="120">7</text>
<text x="217.5" y="121.6">2</text>
<text x="231.4" y="121.6">3</text>
<text x="243.3" y="121.6">3</text>
<text x="302" y="120.7">2</text>
<text x="346" y="123">3</text>
<text x="403.3" y="135.7">5</text>
<text x="320.9" y="146.4">4</text>
<text x="302.4" y="157.7">3</text>
<text x="295.2" y="168.5">2</text>
<text x="365.7" y="180.4">4</text>
<text x="49.3" y="191.8">8</text>
<text x="21.8" y="193.3">5</text>
<text x="80.6" y="193.3">2</text>
<text x="93.1" y="194.7">7</text>
<text x="56.3" y="198.2">1</text>
<text x="119.7" y="226.1">4</text>
<text x="59.4" y="260.9">4</text>
<text x="127.2" y="266.2">4</text>
<text x="179.9" y="285.4">2</text>
</g>
<g font-size="4.7">
<text x="289.5" y="217.4">ÖĞE</text>
<text x="324.6" y="219.8">DESCRIPTION</text>
<text x="376.3" y="219.8">LENGTH</text>
<text x="394.3" y="219.8">MİKTAR</text>
<text x="290" y="222.2">NO.</text>
<text x="292.5" y="227.9">1</text>
<text x="325.5" y="227.9">1194001002</text>
<text x="400.7" y="227.9">1</text>
<text x="292.5" y="233.7">2</text>
<text x="325.5" y="233.7">1194001006</text>
<text x="400.7" y="233.7">2</text>
<text x="292.5" y="239.4">3</text>
<text x="325.5" y="239.4">1194001003</text>
<text x="400.7" y="239.4">2</text>
<text x="292.5" y="245.2">4</text>
<text x="325.5" y="245.2">1194001061</text>
<text x="400.7" y="245.2">2</text>
<text x="292.5" y="250.9">5</text>
<text x="325.5" y="250.9">1194001004</text>
<text x="400.7" y="250.9">1</text>
<text x="292.5" y="256.7">6</text>
<text x="312.3" y="256.7">TUBE, SQUARE 50 X 50 X 3</text>
<text x="380.5" y="256.7">150</text>
<text x="400.7" y="256.7">5</text>
<text x="292.5" y="262.4">7</text>
<text x="312.3" y="262.4">TUBE, SQUARE 50 X 50 X 3</text>
<text x="379.3" y="262.4">5591</text>
<text x="400.7" y="262.4">1</text>
<text x="292.5" y="268.2">8</text>
<text x="304.8" y="268.2">TUBE, RECTANGULAR 100 X 50 X 5</text>
<text x="379.3" y="268.2">8690</text>
<text x="400.7" y="268.2">1</text>
</g>
<g font-size="3.2">
<text x="272.9" y="272.3">1256001030</text>
<text x="330" y="272.2">-</text>
<text x="272.9" y="280.3">BOYA / RAL 7043</text>
<text x="272.9" y="276.3">DP70-4 XL KASA UST UZUN KAYNAKLI</text>
<text x="351.8" y="280">Kutu Profil</text>
<text x="273.7" y="284.4">/ HRC</text>
<text x="351.9" y="284.3">--</text>
<text x="351.8" y="288.3">128600.43</text>
</g>
<g font-size="2.8">
<text x="383" y="272.2">Ü.Adet:</text>
<text x="330.9" y="280.3">Hammadde Adı:</text>
<text x="383.3" y="276">Vers.:</text>
<text x="331.4" y="284.3">Sip. Ölçüsü:</text>
<text x="257.6" y="288.3">SON KAYIT:</text>
<text x="282.8" y="288.3">8 Mart 2018 Perşembe 17:33:07</text>
<text x="331.6" y="288.3">Ağırlık:</text>
</g>
<g font-size="2.6">
<text x="385.2" y="279.9">GENEL TOLERANS</text>
<text x="383.5" y="284">DIN 7168 m T</text>
<text x="383.6" y="288.1">ÖLÇEK</text>
<text x="396.9" y="288.1">1:100</text>
<text x="405.8" y="288.1">A4</text>
</g>
<g font-size="2.5">
<text x="257.9" y="272">Parça Kodu:</text>
<text x="320.5" y="272">Ü.Kodu:</text>
<text x="257.6" y="280">Kaplama Şekli:</text>
<text x="257.6" y="276">Parça Adı:</text>
<text x="257.6" y="284.1">Isıl İşlem:</text>
</g>
</svg>
